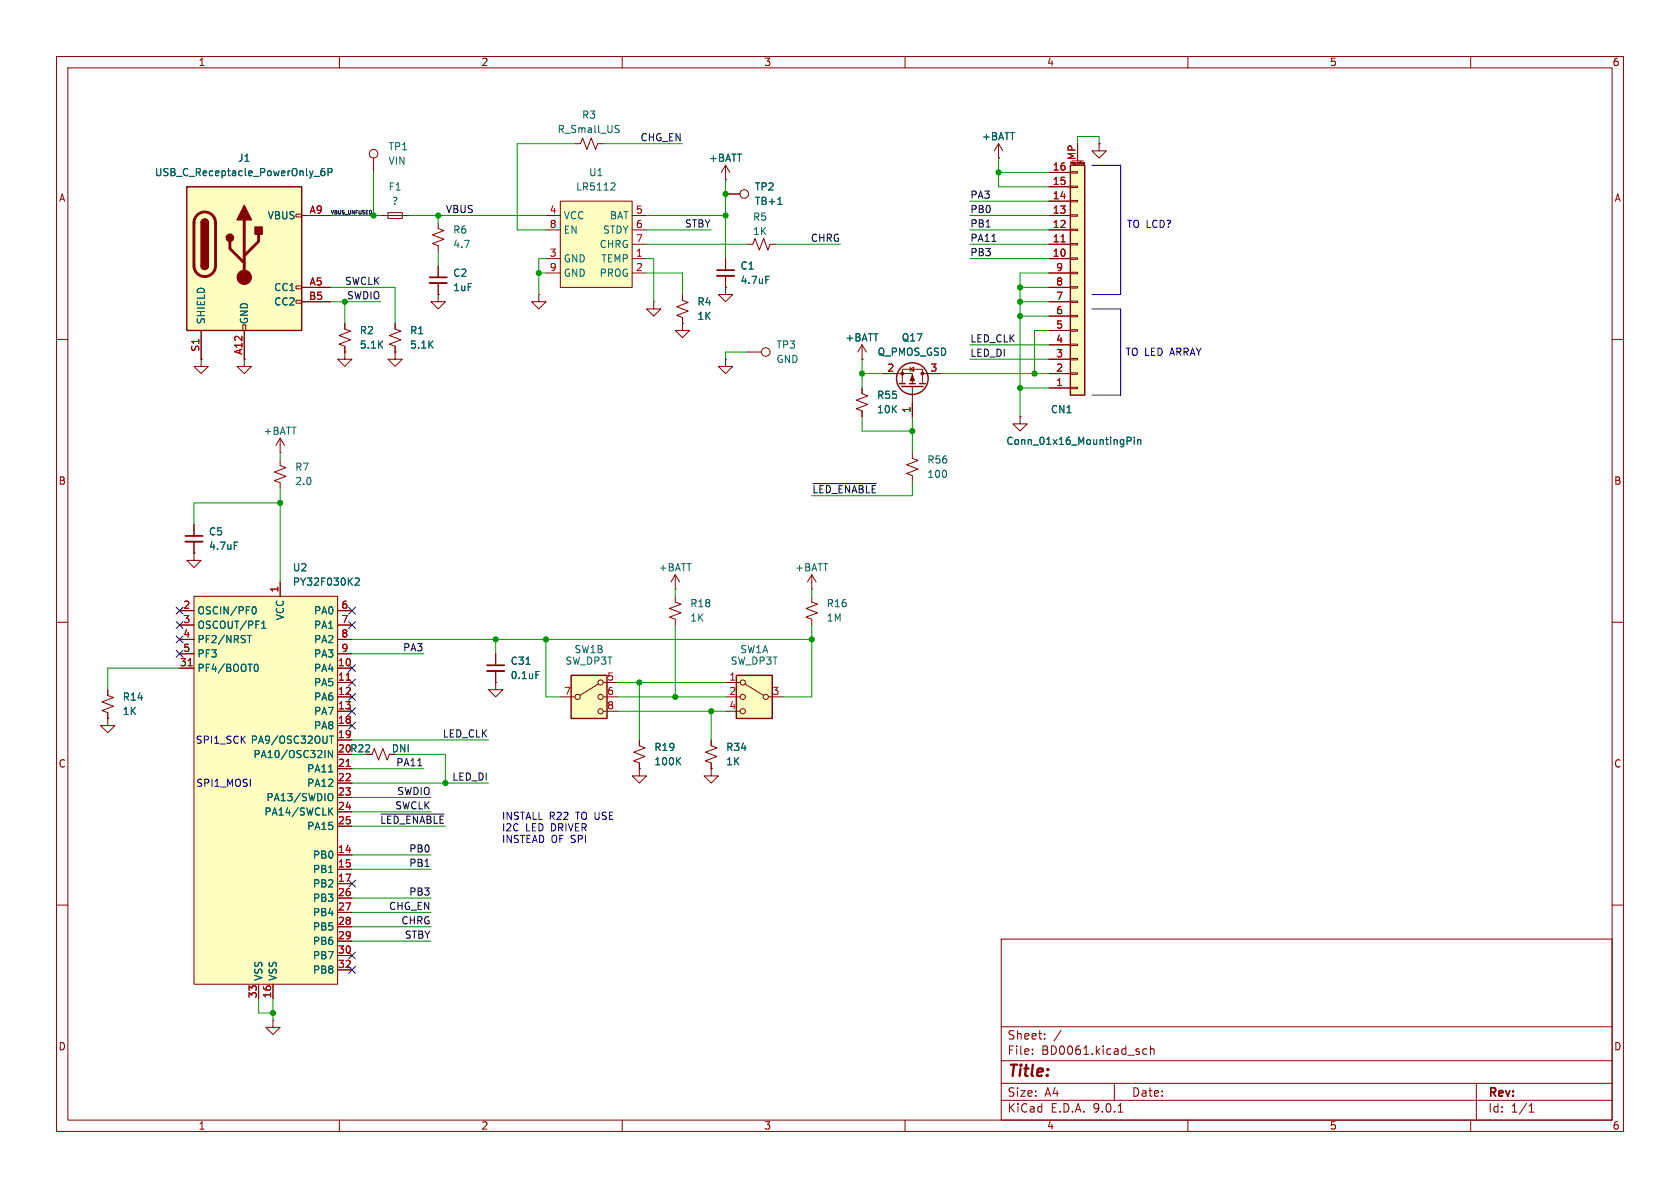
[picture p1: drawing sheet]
<svg xmlns="http://www.w3.org/2000/svg" width="297mm" height="210mm" viewBox="0 0 297 210" stroke-linecap="round" stroke-linejoin="round" font-family="sans-serif">
<g fill="none" stroke="#840000" stroke-width=".18">
<path d="M10 10h277v190h-277zM12 12h273v186h-273zM60 10v2M110 10v2M160 10v2M210 10v2M260 10v2M10 60h2M128.3 63.5v1.3h1.2l-1.2 1.2-1.3-1.2h1.3M128.3 63.5h.1M285 60h2M10 110h2"/>
<path d="M285 110h2M10 160h2M177 166h108v32h-108zM285 160h2M60 198v2M110 198v2M160 198v2M177 194.5h108M177 191.5h108M177 187.5h108M177 181.5h108M182.5 186.3v.1"/>
<path d="M182.5 185.5v.1M184.7 183.6v.1M184.7 182.8v.1M187.6 182.1l-1.3 2M197 191.5v3M197.7 196.6h.8M202 186.1l.3 .3 .4-.1M202.7 185.5l-.4-.1-.3 .3M203.4 185.5l.2-.1 .4 .1v.9M203.4 184.9v1.5M210 198v2M260 198v2"/>
<path d="M261 191.5v6.5M270.3 196.6h.9M270.3 195.5l.4-.4v1.5"/>
</g>
<path d="M130.2 119.4h6.3v7.6h-6.3z" fill="#ffffc2"/>
<g fill="none" stroke="#840000" stroke-width=".25">
<path d="M159 67.8h1M159.4 68.3h3.8M160.8 67.8h1M162.6 67.8h1M130.2 119.4h6.3v7.6h-6.3z"/>
<circle cx="161.3" cy="66.9" r="2.79"/>
</g>
<g fill="none" stroke="#840000" stroke-width=".18">
<path d="M176.5 27.9h.1M176.5 25.4l-.7 1.3M176.5 25.4l.8 1.3M176.5 25.4v2.5M152.4 63.5h.1M152.4 68.6v1l1 .4-2 .7 2 .8-2 .8 1 .3v1.1M152.4 61l-.8 1.2M152.4 61l.8 1.2M152.4 61v2.5M156.2 66h5.1v1.8M159.5 67.8v-2.5h3.6v2.5M160.9 65.3l.6-.4v.8z"/>
<path d="M160.9 64.9v.8M161.3 68.3v5.4M163.1 66h3.3M119.4 104.1h.1M119.4 105.4v1l1 .4-2 .8 2 .7-2 .8 1 .4v1M119.4 101.6l-.8 1.3M119.4 101.6l.7 1.3M119.4 101.6v2.5M128.3 123.2h2.5M128.3 120.7h2.5M128.3 125.7h2.5M131.7 120.9l3.3 2"/>
<path d="M135.9 123.2h2.5"/>
<circle cx="131.3" cy="120.7" r=".46"/>
<circle cx="131.3" cy="123.2" r=".46"/>
<circle cx="131.3" cy="125.7" r=".46"/>
<circle cx="135.4" cy="123.2" r=".46"/>
</g>
<g fill="#840000" stroke="#840000" stroke-width=".18">
<path d="M161.3 66.3l.4 1h-.8z"/>
<circle cx="163.1" cy="66" r=".25"/>
<circle cx="159.5" cy="66" r=".25"/>
</g>
<path d="M101 119.4h6.3v7.6h-6.3z" fill="#ffffc2"/>
<path d="M101 119.4h6.3v7.6h-6.3z" fill="none" stroke="#840000" stroke-width=".25"/>
<g fill="none" stroke="#840000" stroke-width=".18">
<path d="M128.3 45.7v2.1M128.3 48.8v2M69.8 62.2v1.3h1.3l-1.3 1.3-1.2-1.3h1.2M69.8 62.2h.1M132.1 62.2h2.5M34.3 97.8v1.3h1.3l-1.3 1.2-1.3-1.2h1.3M34.3 97.8h.1M34.3 92.7v2M34.3 95.8v2M161.3 80v1l1 .4-2 .8 2 .7-2 .8 1 .4v1M87.6 115.6v2M87.6 118.6v2.1"/>
<path d="M19 127v1.3h1.3l-1.3 1.2-1.2-1.2h1.2M19 127h.1M19 121.9v1l1.1 .4-2.1 .8 2.1 .7-2.1 .8 1 .4v1M87.6 120.7v1.2h1.3l-1.3 1.3-1.2-1.3h1.2M87.6 120.7h.1M99.1 123.2h2.5M105.8 120.9l-3.3 2M106.7 123.2h2.5M106.7 120.7h2.5M106.7 125.7h2.5"/>
<circle cx="135.4" cy="62.2" r=".76"/>
<circle cx="102.1" cy="123.2" r=".46"/>
<circle cx="106.2" cy="123.2" r=".46"/>
<circle cx="106.2" cy="120.7" r=".46"/>
<circle cx="106.2" cy="125.7" r=".46"/>
</g>
<path d="M126.7 47.8h3.1M32.8 94.7h3M86.1 117.6h3.1" fill="none" stroke="#840000" stroke-width=".3"/>
<path d="M126.7 48.8h3.1M32.8 95.8h3M86.1 118.6h3.1" fill="none" stroke="#840000" stroke-width=".33"/>
<path d="M135.4 48.8h.6M41.4 95.8h.6M93 117.4h.7M94.8 118.7h.6" fill="none" stroke="#006464" stroke-width=".18"/>
<path d="M189.2 29.2h2.6v40.7h-2.6z" fill="#ffffc2"/>
<path d="M189.2 29.2h2.6v40.7h-2.6z" fill="none" stroke="#840000" stroke-width=".25"/>
<g fill="none" stroke="#840000" stroke-width=".18">
<path d="M66 27.9v2.6M77.5 39.4v1l1 .4-2 .7 2 .8-2 .8 1 .3v1.1M101.6 25.4h1l.4-1 .8 2 .7-2 .8 2 .4-1h1M128.3 31.8h.1M128.3 29.2l-.8 1.3M128.3 29.2l.7 1.3M128.3 29.2v2.6M185.4 38.1h3.8M185.4 35.6h3.8M185.4 33h3.8M185.4 30.5h3.8M189.2 38h1.3v.2h-1.3z"/>
<path d="M189.2 35.4h1.3v.3h-1.3zM189.2 32.9h1.3v.2h-1.3zM189.2 30.4h1.3v.2h-1.3zM189.3 29v-.4l.1 .3 .2-.3v.4M189.5 28.4h2M190.5 25.4v3M190.8 28.6v.3M191 28.6h.1M191 28.6v.1M191.5 29.1h.1M191.7 29.1h-.1M191.7 28.7v.4"/>
<path d="M191.7 28.8h-.2v.2h.2M61 57.2v1l1 .3-2.1 .8 2.1 .8-2.1 .7 1.1 .4v1M69.8 57.2v1l1.1 .3-2.1 .8 2.1 .8-2.1 .7 1 .4v1M77.5 52.1v1.2h1.2l-1.2 1.3-1.3-1.3h1.3M77.5 52.1h.1M77.5 47v2M77.5 50v2.1M115.6 53.3v1.3h1.2l-1.2 1.3-1.3-1.3h1.3M115.6 53.3h.1M120.6 52.1v1l1.1 .4-2.1 .7 2.1 .8-2.1 .8 1 .3v1.1M128.3 50.8v1.3h1.2l-1.2 1.2-1.3-1.2h1.3M128.3 50.8h.1"/>
<path d="M185.4 58.4h3.8M185.4 55.9h3.8M185.4 53.3h3.8M185.4 50.8h3.8M185.4 48.3h3.8M185.4 45.7h3.8M185.4 43.2h3.8M185.4 40.6h3.8M189.2 58.3h1.3v.2h-1.3zM189.2 55.8h1.3v.2h-1.3zM189.2 53.2h1.3v.3h-1.3zM189.2 50.7h1.3v.2h-1.3z"/>
<path d="M189.2 48.1h1.3v.3h-1.3zM189.2 45.6h1.3v.2h-1.3zM189.2 43.1h1.3v.2h-1.3zM189.2 40.5h1.3v.3h-1.3zM49.5 77.5l-.7 1.2M49.5 77.5l.8 1.2M49.5 77.5v2.5M180.3 73.7v1.2h1.3l-1.3 1.3-1.2-1.3h1.2M180.3 73.7h.1M185.4 68.6h3.8M185.4 66h3.8M185.4 63.5h3.8"/>
<path d="M185.4 61h3.8M189.2 68.5h1.3v.2h-1.3zM189.2 65.9h1.3v.3h-1.3zM189.2 63.4h1.3v.2h-1.3zM189.2 60.8h1.3v.3h-1.3zM49.5 80h.1M49.5 81.3v1l1 .4-2 .7 2 .8-2 .8 1 .3v1.1"/>
<circle cx="66" cy="27.2" r=".76"/>
</g>
<path d="M187.6 42.8h.7" fill="none" stroke="#a90000" stroke-width=".18"/>
<path d="M109 22.8l.3 .1 .2 .3-.3 .2h-.3M109 22.2h.5M199.3 78l.6-.1 .1-.2-.1-.3-.6-.1v1.3M200.5 77.3v.1M200.5 77.7v.9M201.1 77.7v.9M201.1 77.8l.2-.1 .3 .1 .1 .8" fill="none" stroke="#006464" stroke-width=".18"/>
<path d="M75.9 49h3.1" fill="none" stroke="#840000" stroke-width=".3"/>
<path d="M75.9 50h3.1" fill="none" stroke="#840000" stroke-width=".33"/>
<path d="M99.1 35.6h12.7v15.2h-12.7z" fill="#ffffc2"/>
<g fill="none" stroke="#840000" stroke-width=".18">
<path d="M96.5 38.1h2.6M99.1 35.6h12.7v15.2h-12.7zM111.8 38.1h2.5M96.5 40.6h2.6M96.5 45.7h2.6M96.5 48.3h2.6M111.8 40.6h2.5M111.8 45.7h2.5M111.8 48.3h2.5M111.8 43.2h2.5M120.6 57.2v1.2h1.3l-1.3 1.3-1.2-1.3h1.2M120.6 57.2h.1"/>
<path d="M35.6 63.5v1.3h1.2l-1.2 1.2-1.3-1.2h1.3M35.6 63.5h.1M61 62.2v1.3h1.2l-1.2 1.3-1.3-1.3h1.3M61 62.2h.1"/>
</g>
<path d="M108.2 32.3l.4 .1 .1 .3-.8 .9h.8" fill="none" stroke="#006464" stroke-width=".18"/>
<path d="M33 33h20.3v25.4h-20.3z" fill="#ffffc2"/>
<g fill="none" stroke="#840000" stroke-width=".18">
<path d="M52.3 37.8h1v.6h-1zM53.3 38.1h5.1M67.3 38.1h5.1M68.6 37.6h2.5v1h-2.5zM128.3 34.3h2.5M194.3 25.4v1.3h1.3l-1.3 1.2-1.3-1.2h1.3M194.3 25.4h.1M35.6 58.4v5.1M42.9 57.4h.5v1h-.5zM43.2 58.4v5.1M52.3 50.5h1v.6h-1zM52.3 53.1h1v.5h-1z"/>
<path d="M53.3 50.8h5.1M53.3 53.3h5.1M95.2 52.1v1.2h1.3l-1.3 1.3-1.2-1.3h1.2M95.2 52.1h.1M132.1 43.2h1l.4-1 .7 2 .8-2 .8 2 .3-1h1.1M43.2 63.5v1.3h1.2l-1.2 1.2-1.3-1.2h1.3M43.2 63.5h.1M64.8 133.4h1l.4-1.1 .7 2.1 .8-2.1 .8 2.1 .3-1"/>
<circle cx="131.6" cy="34.3" r=".76"/>
</g>
<path d="M33 33h20.3v25.4h-20.3zM35.6 39.4a.64 .64 0 0 1 .6-.7 .64 .64 0 0 1 .6 .7M35.6 47a.64 .64 0 0 0 .6 .6 .64 .64 0 0 0 .6-.6" fill="none" stroke="#840000" stroke-width=".25"/>
<path d="M34.8 38a1.9 1.9 0 0 1 2.1-.4 1.9 1.9 0 0 1 1.2 1.8v7.6a1.91 1.91 0 0 1-1.9 1.9 1.91 1.91 0 0 1-1.9-1.9v-7.8l.2-.6zM43.2 38.9v10.1M40.6 42.7v1.2l2.6 2.6M45.7 41.4v1.3l-2.5 2.5" fill="none" stroke="#840000" stroke-width=".51"/>
<g fill="#840000" stroke="#840000" stroke-width=".25">
<path d="M35.6 39.4h1.2v7.6h-1.2z"/>
<path d="M35.7 38.9a.64 .64 0 0 1 .7-.1 .64 .64 0 0 1 .4 .6h-1.2z"/>
<path d="M35.6 47h1.2a.64 .64 0 0 1-.6 .6 .64 .64 0 0 1-.6-.6z"/>
<path d="M43.2 36.3l1.2 2.6h-2.5z"/>
<path d="M45.1 40.1h1.3v1.3h-1.3z"/>
<circle cx="40.6" cy="42" r=".63"/>
</g>
<circle cx="43.2" cy="49" r="1.27" fill="#840000" stroke="#840000" stroke-width=".18"/>
<path d="M55.5 31.2h1M57.3 29.8l-.3 .1a.86 .86 0 0 0 0 1.2l.4-.2 .1-.4-.3-.2h-.4l-.1 .2M58 30.5l.6-.1 .1-.2v-.3l-.7-.1v1.3M137.5 36.1h.7" fill="none" stroke="#006464" stroke-width=".18"/>
<path d="M34.3 105.4h25.4v68.6h-25.4z" fill="#ffffc2"/>
<g fill="none" stroke="#840000" stroke-width=".18">
<path d="M53.3 38.1h5.1M128.3 31.8h.1M128.3 34.3h2.5M176.5 27.9h.1M185.4 38.1h3.8M185.4 35.6h3.8M185.4 33h3.8M185.4 30.5h3.8M190.5 25.4v3M194.3 25.4h.1M35.6 58.4v5.1M43.2 58.4v5.1"/>
<path d="M53.3 53.3h5.1M53.3 50.8h5.1M61 57.2v1M69.8 57.2v1M77.5 52.1h.1M77.5 47v2M77.5 50v2.1M120.6 57.2h.1M120.6 52.1v1M120.6 56.1v1.1M128.3 50.8h.1M128.3 45.7v2.1"/>
<path d="M128.3 48.8v2M185.4 58.4h3.8M185.4 55.9h3.8M185.4 53.3h3.8M185.4 50.8h3.8M185.4 48.3h3.8M185.4 45.7h3.8M185.4 43.2h3.8M185.4 40.6h3.8M35.6 63.5h.1M43.2 63.5h.1M61 62.2h.1"/>
<path d="M61 61.2v1M69.8 62.2h.1M69.8 61.2v1M152.4 63.5h.1M152.4 68.6v1M152.4 72.6v1.1M156.2 66h2.5M161.3 71.1v2.6M163.8 66h2.6M180.3 73.7h.1M185.4 68.6h3.8M185.4 66h3.8"/>
<path d="M185.4 63.5h3.8M185.4 61h3.8M34.3 97.8h.1M34.3 92.7v2M34.3 95.8v2M31.7 108h2.6M31.7 110.5h2.6M31.7 113h2.6M31.7 115.6h2.6M31.7 118.1h2.6M34.3 105.4h25.4v68.6h-25.4zM49.5 102.9v2.5"/>
<path d="M59.7 108h2.5M59.7 110.5h2.5M59.7 113h2.5M59.7 115.6h2.5M59.7 118.1h2.5M87.6 115.6v2M87.6 118.6v2.1M143.5 105.4v1l1 .4-2 .8 2 .7-2 .8 1 .4v1M143.5 104.1h.1M143.5 101.6v2.5M143.5 101.6l-.8 1.3M143.5 101.6l.8 1.3"/>
<path d="M19 127h.1M19 121.9v1M19 126v1M59.7 120.7h2.5M59.7 123.2h2.5M59.7 125.7h2.5M59.7 128.3h2.5M59.7 130.8h2.5M59.7 135.9h2.5M59.7 138.4h2.5M64.8 133.4h1M87.6 120.7h.1"/>
<path d="M113 130.8v1l1 .4-2 .8 2 .7-2 .8 1 .4v1M113 135.9v1.3h1.3l-1.3 1.2-1.2-1.2h1.2M113 135.9h.1M125.7 130.8v1l1 .4-2 .8 2 .7-2 .8 1 .4v1M125.7 135.9v1.3h1.3l-1.3 1.2-1.2-1.2h1.2M125.7 135.9h.1M59.7 141h2.5M59.7 143.5h2.5M59.7 146.1h2.5M59.7 151.1h2.5M59.7 153.7h2.5M59.7 156.2h2.5"/>
<path d="M59.7 158.8h2.5M45.7 174v2.5M48.3 174v2.5M59.7 161.3h2.5M59.7 163.8h2.5M59.7 166.4h2.5M59.7 168.9h2.5M59.7 171.5h2.5M48.3 180.3v1.3h1.2l-1.2 1.3-1.3-1.3h1.3M48.3 180.3h.1"/>
</g>
<g fill="none" stroke="#006464" stroke-width=".18">
<path d="M55.5 31.2h1M57.3 29.8l-.3 .1a.86 .86 0 0 0 0 1.2l.4-.2 .1-.4-.3-.2h-.4l-.1 .2M58 30.5l.6-.1 .1-.2v-.3l-.7-.1v1.3M137.5 36.1h.7M135.4 48.8h.6M199.3 78l.6-.1 .1-.2-.1-.3-.6-.1v1.3M200.5 77.3v.1M200.5 77.7v.9M201.1 77.7v.9M201.1 77.8l.2-.1 .3 .1 .1 .8M41.4 95.8h.6M43.7 112.3h.8"/>
<path d="M44.1 112.3v1.3M44.6 107.5l.3-.2a.68 .68 0 0 1 .4 .6 .68 .68 0 0 1-.4 .6l-.3-.2M45.1 117.5l.1-.1a.68 .68 0 0 1 .5 .7 .68 .68 0 0 1-.5 .6l-.1-.1M46.3 111.1h.7M46.3 110.2l.3-.4v1.3M62.8 102.3l.5-.1 .2 .3-.8 .9h.8M93 117.4h.7M94.8 118.7h.6M58.1 136.5h.7M58.2 130.1h.8M58.6 130.1v1.3M58.8 132.7v1.2l-.7-1.2v1.2"/>
<path d="M119.8 134.5l.5 .7M120.3 133.9l-.7 .8M58.3 140.3a.43 .43 0 0 1 .5 .4v.4a.43 .43 0 0 1-.5 .4M58.3 143.4l.5 .7M58.8 142.8l-.7 .7"/>
</g>
<path d="M187.6 42.8h.7M33.3 117.7h.7M61.2 120.2h.7M61.2 135.5h.7" fill="none" stroke="#a90000" stroke-width=".18"/>
<path d="M175.4 42.7h.7M143.7 85.5h11.2M73.9 135.4h.7M67.3 143.9h11.2" fill="none" stroke="#0f0f0f" stroke-width=".18"/>
<path d="M193 29.2h5.1v22.9h-5.1M193 54.6h5.1v15.3h-5.1" fill="none" stroke="#0000c2" stroke-width=".18"/>
<g fill="none" stroke="#009600" stroke-width=".18">
<path d="M58.4 38.1h8.9M66 30.5v7.6M72.4 38.1h24.1M77.5 38.1v1.3M101.6 25.4h-10.2v15.2h5.1M106.7 25.4h13.9M114.3 38.1h14M128.3 31.8v13.9M171.4 38.1h14M171.4 35.6h14M176.5 27.9v5.1h8.9M176.5 30.5h8.9"/>
<path d="M190.5 25.4v-1.3h3.8v1.3M58.4 50.8h11.4v6.4M58.4 53.3h8.9M61 53.3v3.9M77.5 44.5v2.5M95.2 48.3h1.3M96.5 45.7h-1.3v6.4M114.3 48.3h6.3v3.8M114.3 43.2h17.8M114.3 40.6h11.4M114.3 45.7h1.3v7.6M137.2 43.2h11.4"/>
<path d="M171.4 43.2h14M171.4 40.6h14M171.4 45.7h14M180.3 50.8h5.1M180.3 55.9h5.1M180.3 53.3h5.1M185.4 48.3h-5.1v25.4M185.4 58.4h-2.5v7.6M132.1 62.2h-3.8v1.3M152.4 63.5v5.1M152.4 73.7v2.5h8.9M152.4 66h3.8"/>
<path d="M161.3 73.7v6.3M166.4 66h19M171.4 61h14M171.4 63.5h14M180.3 68.6h5.1M49.5 80v1.3M49.5 86.4v16.5M49.5 88.9h-15.2v3.8M161.3 85.1v2.5h-17.8M31.7 118.1h-12.7v3.8M62.2 113h81.3M62.2 115.6h12.7"/>
<path d="M87.6 113v2.6M96.5 113v10.2h2.6M119.4 104.1v1.3M119.4 110.5v12.7M143.5 104.1v1.3M143.5 110.5v12.7h-5.1M62.2 138.4h24.2M62.2 130.8h24.2M62.2 135.9h12.7M69.8 133.4h8.9v5M109.2 123.2h19.1M109.2 125.7h19.1"/>
<path d="M109.2 120.7h19.1M113 120.7v10.1M125.7 125.7v5.1M62.2 151.1h14M62.2 158.8h14M62.2 153.7h14M62.2 141h14M62.2 143.5h14M62.2 146.1h16.5M45.7 176.5v2.6h2.6M48.3 176.5v3.8M62.2 161.3h14"/>
<path d="M62.2 166.4h14M62.2 163.8h14"/>
</g>
<g fill="none" stroke="#000084" stroke-width=".18">
<path d="M31.1 112.4l1.3 1.2M31.1 107.3l1.3 1.3M31.1 115l1.3 1.2M31.1 109.9l1.3 1.2M32.4 112.4l-1.3 1.2M32.4 107.3l-1.3 1.3M32.4 115l-1.3 1.2M32.4 109.9l-1.3 1.2M61.6 117.5l1.2 1.2M61.6 109.9l1.2 1.2M61.6 107.3l1.2 1.3M62.8 117.5l-1.2 1.2"/>
<path d="M62.8 109.9l-1.2 1.2M62.8 107.3l-1.2 1.3M61.6 120l1.2 1.3M61.6 122.6l1.2 1.2M61.6 127.7l1.2 1.2M61.6 125.1l1.2 1.2M62.8 120l-1.2 1.3M62.8 122.6l-1.2 1.2M62.8 127.7l-1.2 1.2M62.8 125.1l-1.2 1.2M61.6 155.6l1.2 1.2M62.8 155.6l-1.2 1.2"/>
<path d="M61.6 168.3l1.2 1.2M61.6 170.8l1.2 1.3M62.8 168.3l-1.2 1.2M62.8 170.8l-1.2 1.3"/>
</g>
<g fill="#009600" stroke="#009600" stroke-width=".18">
<circle cx="180.3" cy="50.8" r=".46"/>
<circle cx="180.3" cy="55.9" r=".46"/>
<circle cx="180.3" cy="68.6" r=".46"/>
<circle cx="182.9" cy="66" r=".46"/>
<circle cx="180.3" cy="53.3" r=".46"/>
<circle cx="128.3" cy="34.3" r=".46"/>
<circle cx="95.2" cy="48.3" r=".46"/>
<circle cx="152.4" cy="66" r=".46"/>
<circle cx="128.3" cy="38.1" r=".46"/>
<circle cx="161.3" cy="76.2" r=".46"/>
<circle cx="176.5" cy="30.5" r=".46"/>
<circle cx="48.3" cy="179.1" r=".46"/>
<circle cx="143.5" cy="113" r=".46"/>
<circle cx="125.7" cy="125.7" r=".46"/>
<circle cx="119.4" cy="123.2" r=".46"/>
<circle cx="96.5" cy="113" r=".46"/>
<circle cx="87.6" cy="113" r=".46"/>
<circle cx="113" cy="120.7" r=".46"/>
<circle cx="49.5" cy="88.9" r=".46"/>
<circle cx="66" cy="38.1" r=".46"/>
<circle cx="77.5" cy="38.1" r=".46"/>
<circle cx="61" cy="53.3" r=".46"/>
<circle cx="78.7" cy="138.4" r=".46"/>
</g>
<text font-size="2.8" fill="#840000" x="178" y="190.9">Title:</text>
<g font-size="2.1" fill="#840000">
<text x="178" y="184">Sheet:</text>
<text x="178" y="186.7">File:</text>
<text x="184.1" y="186.7">BD0061.kicad_sch</text>
<text x="178" y="196.9">KiCad</text>
<text x="178" y="194.1">Size:</text>
<text x="184.7" y="194.1">A4</text>
<text x="185.7" y="196.9">E.D.A.</text>
<text x="193.3" y="196.9">9.0.1</text>
<text x="200" y="194.1">Date:</text>
<text x="263" y="194.3">Rev:</text>
<text x="263" y="196.9">Id:</text>
<text x="267.1" y="196.9">1/1</text>
</g>
<g font-size="1.8" fill="#840000">
<text x="35" y="11.9">1</text>
<text x="85" y="11.9">2</text>
<text x="135" y="11.9">3</text>
<text x="185" y="11.9">4</text>
<text x="235" y="11.9">5</text>
<text x="285" y="11.9">6</text>
<text x="10.3" y="35.9">A</text>
<text x="285.3" y="35.9">A</text>
<text x="10.3" y="85.9">B</text>
<text x="285.3" y="85.9">B</text>
<text x="10.3" y="135.9">C</text>
<text x="69.2" y="133.2">DNI</text>
<text x="285.3" y="135.9">C</text>
<text x="10.3" y="185.9">D</text>
<text x="285.3" y="185.9">D</text>
<text x="35" y="199.9">1</text>
<text x="85" y="199.9">2</text>
<text x="135" y="199.9">3</text>
<text x="185" y="199.9">4</text>
<text x="235" y="199.9">5</text>
<text x="285" y="199.9">6</text>
</g>
<g font-size="1.8" fill="#006464">
<text x="98.5" y="23.7">R_Small_US</text>
<text x="102.8" y="21.2">R3</text>
<text x="42" y="28.8">J1</text>
<text x="68.6" y="26.8">TP1</text>
<text x="68.6" y="29.3">VIN</text>
<text x="125.2" y="28.8">+BATT</text>
<text x="173.5" y="25">+BATT</text>
<text x="27.3" y="31.3">USB_C_Receptacle_PowerOnly_6P</text>
<text x="68.6" y="33.9">F1</text>
<text x="101.7" y="33.9">LR5112</text>
<text x="104" y="31.3">U1</text>
<text x="133.4" y="33.9">TP2</text>
<text x="47.2" y="39">VBUS</text>
<text x="69.2" y="36.4">?</text>
<text x="80" y="41.5">R6</text>
<text x="99.6" y="39">VCC</text>
<text x="99.6" y="41.5">EN</text>
<text x="106.5" y="41.5">STDY</text>
<text x="107.7" y="39">BAT</text>
<text x="133" y="39.2">R5</text>
<text x="133" y="41.8">1K</text>
<text x="133.4" y="36.4">TB+1</text>
<text x="80" y="44">4.7</text>
<text x="99.6" y="46.6">GND</text>
<text x="105.9" y="44">CHRG</text>
<text x="106.2" y="46.6">TEMP</text>
<text x="130.8" y="47.9">C1</text>
<text x="48.4" y="51.7">CC1</text>
<text x="80" y="49.1">C2</text>
<text x="80" y="51.7">1uF</text>
<text x="99.6" y="49.1">GND</text>
<text x="105.9" y="49.1">PROG</text>
<text x="130.8" y="50.4">4.7uF</text>
<text x="36.4" y="57.4" transform="rotate(-90 36.4 57.4)">SHIELD</text>
<text x="44" y="57.4" transform="rotate(-90 44 57.4)">GND</text>
<text x="48.4" y="54.2">CC2</text>
<text x="63.5" y="59.3">R2</text>
<text x="72.4" y="59.3">R1</text>
<text x="123.2" y="54.2">R4</text>
<text x="123.2" y="56.7">1K</text>
<text x="63.5" y="61.8">5.1K</text>
<text x="72.4" y="61.8">5.1K</text>
<text x="137.2" y="61.8">TP3</text>
<text x="137.2" y="64.4">GND</text>
<text x="149.4" y="60.6">+BATT</text>
<text x="155.1" y="63.1">Q_PMOS_GSD</text>
<text x="159.3" y="60.6">Q17</text>
<text x="154.9" y="70.7">R55</text>
<text x="46.5" y="77.1">+BATT</text>
<text x="154.9" y="73.3">10K</text>
<text x="185.7" y="73.3">CN1</text>
<text x="52.1" y="83.4">R7</text>
<text x="163.8" y="82.1">R56</text>
<text x="177.8" y="78.8">Conn_01x16_MountingPin</text>
<text x="52.1" y="86">2.0</text>
<text x="163.8" y="84.7">100</text>
<text x="36.8" y="94.8">C5</text>
<text x="36.8" y="97.4">4.7uF</text>
<text x="51.7" y="101.2">U2</text>
<text x="116.3" y="101.2">+BATT</text>
<text x="140.5" y="101.2">+BATT</text>
<text x="51.7" y="103.7">PY32F030K2</text>
<text x="121.9" y="107.5">R18</text>
<text x="146.1" y="107.5">R16</text>
<text x="34.8" y="108.8">OSCIN/PF0</text>
<text x="34.8" y="111.4">OSCOUT/PF1</text>
<text x="34.8" y="113.9">PF2/NRST</text>
<text x="50.4" y="109.7" transform="rotate(-90 50.4 109.7)">VCC</text>
<text x="55.4" y="108.8">PA0</text>
<text x="55.4" y="111.4">PA1</text>
<text x="55.4" y="113.9">PA2</text>
<text x="121.9" y="110.1">1K</text>
<text x="146.1" y="110.1">1M</text>
<text x="34.8" y="116.4">PF3</text>
<text x="34.8" y="119">PF4/BOOT0</text>
<text x="55.4" y="116.4">PA3</text>
<text x="55.4" y="119">PA4</text>
<text x="90.2" y="117.7">C31</text>
<text x="99.9" y="117.7">SW_DP3T</text>
<text x="101.5" y="115.7">SW1B</text>
<text x="129.1" y="117.7">SW_DP3T</text>
<text x="130.8" y="115.7">SW1A</text>
<text x="21.6" y="124.1">R14</text>
<text x="55.4" y="121.5">PA5</text>
<text x="55.4" y="124.1">PA6</text>
<text x="90.2" y="120.2">0.1uF</text>
<text x="21.6" y="126.6">1K</text>
<text x="44.2" y="131.7">PA9/OSC32OUT</text>
<text x="55.4" y="126.6">PA7</text>
<text x="55.4" y="129.1">PA8</text>
<text x="44.7" y="134.2">PA10/OSC32IN</text>
<text x="54.2" y="136.8">PA11</text>
<text x="59.6" y="133.1">20R22</text>
<text x="115.6" y="135.5">100K</text>
<text x="115.6" y="132.9">R19</text>
<text x="128.3" y="135.5">1K</text>
<text x="128.3" y="132.9">R34</text>
<text x="47" y="141.8">PA13/SWDIO</text>
<text x="54.2" y="139.3">PA12</text>
<text x="46.6" y="144.4">PA14/SWCLK</text>
<text x="54.2" y="146.9">PA15</text>
<text x="55.2" y="152">PB0</text>
<text x="55.2" y="154.5">PB1</text>
<text x="55.2" y="157.1">PB2</text>
<text x="55.2" y="159.6">PB3</text>
<text x="55.2" y="162.2">PB4</text>
<text x="55.2" y="164.7">PB5</text>
<text x="55.2" y="167.2">PB6</text>
<text x="46.6" y="173.5" transform="rotate(-90 46.6 173.5)">VSS</text>
<text x="49.1" y="173.5" transform="rotate(-90 49.1 173.5)">VSS</text>
<text x="55.2" y="169.8">PB7</text>
<text x="55.2" y="172.3">PB8</text>
</g>
<g font-size="1.8" fill="#0f0f0f">
<text x="113.1" y="25.1">CHG_EN</text>
<text x="171.4" y="35.2">PA3</text>
<text x="78.7" y="37.8">VBUS</text>
<text x="121" y="40.3">STBY</text>
<text x="171.4" y="40.3">PB1</text>
<text x="171.4" y="37.8">PB0</text>
<text x="143.2" y="42.8">CHRG</text>
<text x="171.4" y="45.4">PB3</text>
<text x="171.4" y="42.8">PA11</text>
<text x="60.9" y="50.5">SWCLK</text>
<text x="61.2" y="53">SWDIO</text>
<text x="171.4" y="63.2">LED_DI</text>
<text x="171.4" y="60.6">LED_CLK</text>
<text x="143.5" y="87.3">~{LED_ENABLE}</text>
<text x="71.2" y="115.2">PA3</text>
<text x="78.2" y="130.5">LED_CLK</text>
<text x="69.9" y="135.5">PA11</text>
<text x="69.8" y="143.2">SWCLK</text>
<text x="70.1" y="140.6">SWDIO</text>
<text x="79.9" y="138.1">LED_DI</text>
<text x="67.1" y="145.7">~{LED_ENABLE}</text>
<text x="72.2" y="150.8">PB0</text>
<text x="72.2" y="153.3">PB1</text>
<text x="68.7" y="160.9">CHG_EN</text>
<text x="72.2" y="158.4">PB3</text>
<text x="70.9" y="163.5">CHRG</text>
<text x="71.5" y="166">STBY</text>
</g>
<g font-size="1.8" fill="#a90000">
<text x="190.2" y="28.4" transform="rotate(-90 190.2 28.4)">MP</text>
<text x="186" y="35.3">14</text>
<text x="186" y="32.8">15</text>
<text x="186" y="30.2">16</text>
<text x="54.6" y="37.8">A9</text>
<text x="97.1" y="37.8">4</text>
<text x="97.1" y="40.4">8</text>
<text x="112.3" y="37.8">5</text>
<text x="112.3" y="40.4">6</text>
<text x="186" y="40.4">12</text>
<text x="186" y="37.8">13</text>
<text x="97.1" y="45.5">3</text>
<text x="112.3" y="42.9">7</text>
<text x="112.3" y="45.5">1</text>
<text x="186" y="45.5">10</text>
<text x="186" y="42.9">11</text>
<text x="54.5" y="53.1">B5</text>
<text x="54.6" y="50.5">A5</text>
<text x="97.1" y="48">9</text>
<text x="112.3" y="48">2</text>
<text x="186.6" y="53.1">7</text>
<text x="186.6" y="50.5">8</text>
<text x="186.6" y="48">9</text>
<text x="186.6" y="58.2">5</text>
<text x="186.6" y="55.6">6</text>
<text x="35.3" y="62.3" transform="rotate(-90 35.3 62.3)">S1</text>
<text x="42.9" y="62.8" transform="rotate(-90 42.9 62.8)">A12</text>
<text x="156.8" y="65.8">2</text>
<text x="164.4" y="65.8">3</text>
<text x="186.6" y="65.8">2</text>
<text x="186.6" y="63.2">3</text>
<text x="186.6" y="60.7">4</text>
<text x="186.6" y="68.3">1</text>
<text x="161" y="73.1" transform="rotate(-90 161 73.1)">1</text>
<text x="32.3" y="107.7">2</text>
<text x="49.3" y="104.8" transform="rotate(-90 49.3 104.8)">1</text>
<text x="60.3" y="107.7">6</text>
<text x="32.3" y="110.2">3</text>
<text x="32.3" y="112.8">4</text>
<text x="60.3" y="110.2">7</text>
<text x="60.3" y="112.8">8</text>
<text x="31.7" y="117.9">31</text>
<text x="32.3" y="115.3">5</text>
<text x="59.6" y="117.9">10</text>
<text x="60.3" y="115.3">9</text>
<text x="59.6" y="120.4">11</text>
<text x="59.6" y="122.9">12</text>
<text x="59.6" y="125.5">13</text>
<text x="99.6" y="122.9">7</text>
<text x="107.2" y="120.4">5</text>
<text x="107.2" y="122.9">6</text>
<text x="107.2" y="125.5">8</text>
<text x="128.8" y="120.4">1</text>
<text x="128.8" y="122.9">2</text>
<text x="128.8" y="125.5">4</text>
<text x="136.5" y="122.9">3</text>
<text x="59.6" y="128">18</text>
<text x="59.6" y="130.6">19</text>
<text x="59.6" y="135.6">21</text>
<text x="59.6" y="138.2">22</text>
<text x="59.6" y="140.7">23</text>
<text x="59.6" y="143.3">24</text>
<text x="59.6" y="145.8">25</text>
<text x="59.6" y="150.9">14</text>
<text x="59.6" y="153.4">15</text>
<text x="59.6" y="156">17</text>
<text x="59.6" y="158.5">26</text>
<text x="59.6" y="161">27</text>
<text x="59.6" y="163.6">28</text>
<text x="59.6" y="166.1">29</text>
<text x="59.6" y="168.7">30</text>
<text x="59.6" y="171.2">32</text>
<text x="45.5" y="176.6" transform="rotate(-90 45.5 176.6)">33</text>
<text x="48" y="176.6" transform="rotate(-90 48 176.6)">16</text>
</g>
<g font-size="1.8" fill="#0000c2">
<text x="199.1" y="40.5">TO LCD?</text>
<text x="198.9" y="63.1">TO LED ARRAY</text>
<text x="34.5" y="131.7">SPI1_SCK</text>
<text x="34.6" y="139.3">SPI1_MOSI</text>
<text x="88.6" y="145.1">INSTALL</text>
<text x="88.6" y="147.2">I2C</text>
<text x="88.6" y="149.2">INSTEAD OF SPI</text>
<text x="92.9" y="147.2">LED DRIVER</text>
<text x="97.1" y="145.1">R22</text>
<text x="101.9" y="145.1">TO USE</text>
</g>
<text font-size=".9" fill="#0f0f0f" x="58.4" y="37.9">VBUS_UNFUSED</text>
<text font-size=".5" fill="#840000" x="189" y="29.2">Mounting</text>
</svg>
